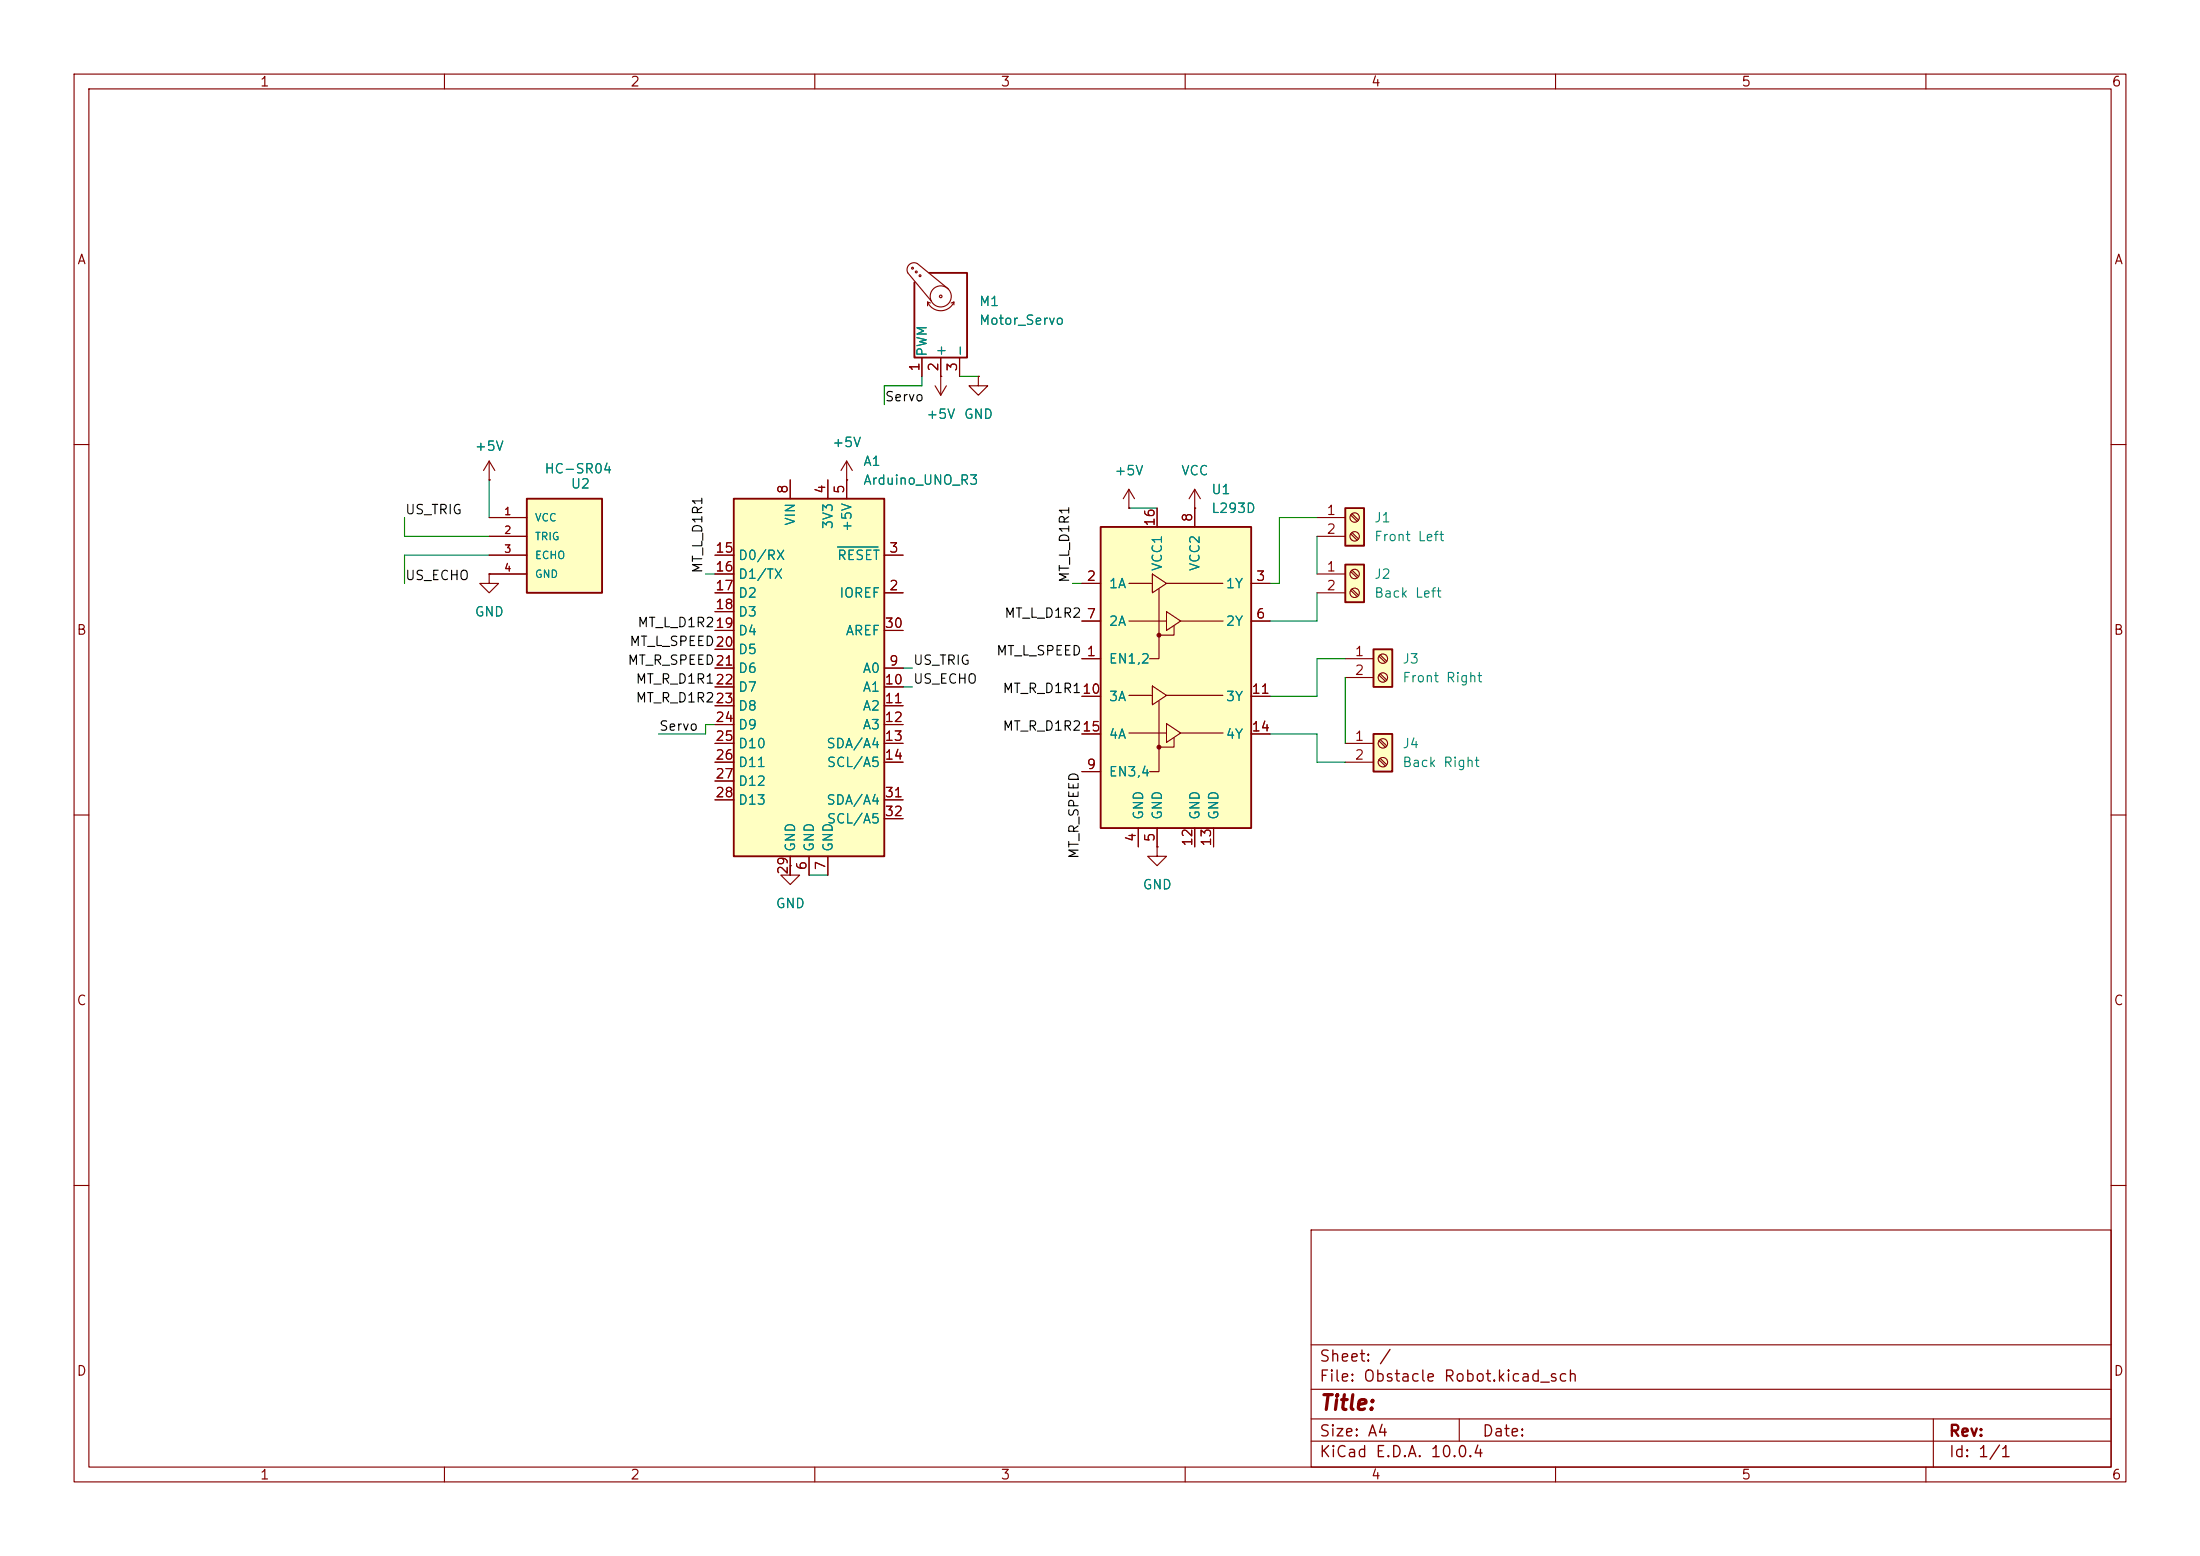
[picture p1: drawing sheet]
<svg xmlns="http://www.w3.org/2000/svg" width="297mm" height="210mm" viewBox="0 0 297 210" stroke-linecap="round" stroke-linejoin="round" font-family="sans-serif">
<g fill="none" stroke="#840000" stroke-width=".15">
<path d="M10 10h277v190h-277zM12 12h273v186h-273zM60 10v2M110 10v2M160 10v2M210 10v2M260 10v2M10 60h2M285 60h2M10 110h2M285 110h2M10 160h2"/>
<path d="M177 166h108v32h-108zM285 160h2M60 198v2M110 198v2M160 198v2M177 194.5h108M177 191.5h108M177 187.5h108M177 181.5h108M197 191.5v3M210 198v2M260 198v2"/>
<path d="M261 191.5v6.5"/>
</g>
<path d="M71.1 67.3h10.2v12.7h-10.2z" fill="#ffffc2"/>
<path d="M125.5 36.8h5.1v11.5h-7.2v-10.2M71.1 67.3h10.2v12.7h-10.2z" fill="none" stroke="#840000" stroke-width=".25"/>
<g fill="none" stroke="#840000" stroke-width=".15">
<path d="M128 39l-4.2-3.4a.94 .94 0 0 0-1.1 .1 .94 .94 0 0 0-.1 1.1l3.1 3.8M124.5 48.3v2.5M125.2 40.8a1.93 1.93 0 0 0 1.8 1.1 1.93 1.93 0 0 0 1.8-1.1M125.2 40.8v.5M125.2 40.8l.4 .1M126.2 52.1l.8 1.2M127 50.8h.1M127 48.3v5M127.8 52.1l-.8 1.2M128.8 40.8v.3M128.8 40.8l-.4 .1M129.5 48.3v2.5"/>
<path d="M132.1 50.8v1.3h1.2l-1.2 1.2-1.3-1.2h1.3M132.1 50.8h.1M66 69.9h5.1M66 72.4h5.1M66 74.9h5.1M66 77.5h5.1"/>
<circle cx="123.2" cy="36.2" r=".13"/>
<circle cx="123.7" cy="36.7" r=".13"/>
<circle cx="124.2" cy="37.2" r=".13"/>
<circle cx="127" cy="40" r=".18"/>
<circle cx="127" cy="40" r="1.42"/>
</g>
<path d="M185.4 87.6h2.6v5.1h-2.6z" fill="#ffffc2"/>
<path d="M185.4 87.6h2.6v5.1h-2.6z" fill="none" stroke="#840000" stroke-width=".25"/>
<g fill="none" stroke="#840000" stroke-width=".15">
<path d="M181.6 88.9h3.8M181.6 91.4h3.8M186.2 88.6l.8 .8M186.2 91.1l.8 .8M186.3 88.4l.9 .8M186.3 90.9l.9 .9"/>
<circle cx="186.7" cy="88.9" r=".63"/>
<circle cx="186.7" cy="91.4" r=".63"/>
</g>
<path d="M185.4 99.1h2.6v5h-2.6z" fill="#ffffc2"/>
<path d="M185.4 99.1h2.6v5h-2.6z" fill="none" stroke="#840000" stroke-width=".25"/>
<g fill="none" stroke="#840000" stroke-width=".15">
<path d="M186.2 100l.8 .8M186.3 99.8l.9 .9M181.6 100.3h3.8M181.6 102.9h3.8M186.2 102.5l.8 .9M186.3 102.4l.9 .8"/>
<circle cx="186.7" cy="100.3" r=".63"/>
<circle cx="186.7" cy="102.9" r=".63"/>
</g>
<path d="M99.1 67.3h20.3v48.3h-20.3z" fill="#ffffc2"/>
<path d="M99.1 67.3h20.3v48.3h-20.3z" fill="none" stroke="#840000" stroke-width=".25"/>
<g fill="none" stroke="#840000" stroke-width=".15">
<path d="M96.5 74.9h2.6M96.5 77.5h2.6M106.7 64.8v2.5M111.8 64.8v2.5M114.3 64.8h.1M114.3 62.2v5.1M114.3 62.2l-.8 1.3M114.3 62.2l.8 1.3M119.4 74.9h2.5M161.3 68.6h.1M161.3 66l-.8 1.3M161.3 66l.8 1.3"/>
<path d="M161.3 66v2.6M96.5 80h2.6M96.5 90.2h2.6M96.5 92.7h2.6M96.5 95.3h2.6M96.5 97.8h2.6M96.5 82.6h2.6M96.5 85.1h2.6M96.5 87.6h2.6M119.4 80h2.5M119.4 90.2h2.5M119.4 92.7h2.5"/>
<path d="M119.4 95.3h2.5M119.4 97.8h2.5M119.4 85.1h2.5M96.5 100.3h2.6M96.5 102.9h2.6M96.5 105.4h2.6M96.5 108h2.6M106.7 115.6v2.5h-1.3l1.3 1.3 1.2-1.3h-1.2v-1.3M106.7 116.8h.1M109.2 115.6v2.5M111.8 115.6v2.5M119.4 100.3h2.5"/>
<path d="M119.4 102.9h2.5M119.4 108h2.5M119.4 110.5h2.5"/>
</g>
<path d="M113.1 73.8h5.4" fill="none" stroke="#008484" stroke-width=".15"/>
<path d="M148.6 71.1h20.3v40.7h-20.3z" fill="#ffffc2"/>
<path d="M148.6 71.1h20.3v40.7h-20.3z" fill="none" stroke="#840000" stroke-width=".25"/>
<g fill="none" stroke="#840000" stroke-width=".15">
<path d="M146 78.7h2.6M152.4 68.6h.1M152.4 78.7h3.2M152.4 66l-.8 1.3M152.4 66l.8 1.3M152.4 66v2.6M155.6 77.5l1.9 1.2-1.9 1.3zM156.2 68.6v2.5M156.5 79.5v9.4h-1.3M157.5 78.7h7.6M161.3 68.6v2.5M168.9 78.7h2.5"/>
<path d="M146 83.8h2.6M146 88.9h2.6M146 94h2.6M146 99.1h2.6M152.4 83.8h5.1M152.4 93.9h3.2M152.4 98.9h5.1M155.6 92.6l1.9 1.3-1.9 1.2zM156.5 94.6v9.5h-1.3M157.5 82.6l1.9 1.2-1.9 1.3zM157.5 97.7l1.9 1.2-1.9 1.3zM157.5 93.9h7.6"/>
<path d="M158.5 84.5v1.2h-2M158.5 99.6v1.2h-2M159.4 83.8h5.7M159.4 98.9h5.7M168.9 83.8h2.5M168.9 94h2.5M168.9 99.1h2.5M146 104.1h2.6M153.7 111.8v2.5M156.2 114.3v1.3h1.3l-1.3 1.2-1.3-1.2h1.3M156.2 114.3h.1M156.2 111.8v2.5"/>
<path d="M161.3 111.8v2.5M163.8 111.8v2.5"/>
</g>
<g fill="#840000" stroke="#840000" stroke-width=".15">
<circle cx="156.5" cy="85.7" r=".25"/>
<circle cx="156.5" cy="100.8" r=".25"/>
</g>
<path d="M181.6 76.2h2.5v5.1h-2.5z" fill="#ffffc2"/>
<path d="M181.6 76.2h2.5v5.1h-2.5z" fill="none" stroke="#840000" stroke-width=".25"/>
<g fill="none" stroke="#840000" stroke-width=".15">
<path d="M177.8 77.5h3.8M182.3 77.1l.9 .9M182.3 79.7l.9 .8M182.5 77l.9 .8M182.5 79.5l.9 .8M177.8 80h3.8"/>
<circle cx="182.9" cy="77.5" r=".63"/>
<circle cx="182.9" cy="80" r=".63"/>
</g>
<path d="M181.6 68.6h2.5v5.1h-2.5z" fill="#ffffc2"/>
<path d="M181.6 68.6h2.5v5.1h-2.5z" fill="none" stroke="#840000" stroke-width=".25"/>
<g fill="none" stroke="#840000" stroke-width=".15">
<path d="M124.5 48.3v2.5M127 50.8h.1M127 48.3v2.5M129.5 48.3v2.5M132.1 50.8h.1M66 64.8h.1M66 77.5v1.2h1.3l-1.3 1.3-1.2-1.3h1.2M66 77.5h.1M66 69.9h5.1M66 72.4h5.1M66 62.2l-.7 1.3M66 62.2l.8 1.3"/>
<path d="M66 62.2v2.6M66 74.9h5.1M66 77.5h5.1M96.5 74.9h2.6M96.5 77.5h2.6M106.7 64.8v2.5M111.8 64.8v2.5M114.3 64.8h.1M114.3 64.8v2.5M119.4 74.9h2.5M146 78.7h2.6M152.4 68.6h.1"/>
<path d="M156.2 68.6v2.5M161.3 68.6h.1M161.3 68.6v2.5M168.9 78.7h2.5M177.8 69.9h3.8M177.8 72.4h3.8M182.3 69.5l.9 .9M182.3 72.1l.9 .8M182.5 69.3l.9 .9M182.5 71.9l.9 .8M96.5 80h2.6M96.5 90.2h2.6"/>
<path d="M96.5 92.7h2.6M96.5 95.3h2.6M96.5 97.8h2.6M96.5 82.6h2.6M96.5 85.1h2.6M96.5 87.6h2.6M119.4 80h2.5M119.4 90.2h2.5M119.4 92.7h2.5M119.4 95.3h2.5M119.4 97.8h2.5M119.4 85.1h2.5"/>
<path d="M146 88.9h2.6M146 83.8h2.6M146 94h2.6M146 99.1h2.6M168.9 83.8h2.5M168.9 94h2.5M168.9 99.1h2.5M96.5 100.3h2.6M96.5 102.9h2.6M96.5 105.4h2.6M96.5 108h2.6M106.7 116.8h.1"/>
<path d="M106.7 115.6v2.5M109.2 115.6v2.5M111.8 115.6v2.5M119.4 100.3h2.5M119.4 102.9h2.5M119.4 108h2.5M119.4 110.5h2.5M146 104.1h2.6M153.7 111.8v2.5M156.2 114.3h.1M156.2 111.8v2.5M161.3 111.8v2.5"/>
<path d="M163.8 111.8v2.5"/>
<circle cx="182.9" cy="69.8" r=".63"/>
<circle cx="182.9" cy="72.4" r=".63"/>
</g>
<g fill="none" stroke="#008400" stroke-width=".15">
<path d="M124.5 50.8v1.3h-5.1v2.5M129.5 50.8h2.6M54.6 69.9v2.5h11.4M66 74.9h-11.4v3.8M66 64.8v5.1M95.2 77.5h1.3M144.8 78.7h1.2M152.4 68.6h3.8M177.8 69.9h-5.1v8.8h-1.3M177.8 72.4v5.1M96.5 97.8h-1.3v1.3h-6.3M121.9 92.7h1.3"/>
<path d="M121.9 90.2h1.3M171.4 99.1h6.4v3.8h3.8M177.8 80v3.8h-6.4M181.6 88.9h-3.8v5.1h-6.4M181.6 91.4v8.9M109.2 118.1h2.6"/>
</g>
<path d="M113.1 73.8h5.4" fill="none" stroke="#008484" stroke-width=".15"/>
<text font-size="2" fill="#840000" x="178" y="190.8">Title:</text>
<g font-size="1.5" fill="#840000">
<text x="178" y="184.2">Sheet: /</text>
<text x="178" y="186.9">File: Obstacle Robot.kicad_sch</text>
<text x="178" y="197.1">KiCad E.D.A. 10.0.4</text>
<text x="178" y="194.3">Size: A4</text>
<text x="200" y="194.3">Date:</text>
<text x="263" y="194.3">Rev:</text>
<text x="263" y="197.1">Id: 1/1</text>
</g>
<g font-size="1.3" fill="#840000">
<text x="35" y="12">1</text>
<text x="85" y="12">2</text>
<text x="135" y="12">3</text>
<text x="185" y="12">4</text>
<text x="235" y="12">5</text>
<text x="285" y="12">6</text>
<text x="10.3" y="36">A</text>
<text x="285.3" y="36">A</text>
<text x="124.4" y="50.2" transform="rotate(-90 124.4 50.2)">1</text>
<text x="127" y="50.2" transform="rotate(-90 127 50.2)">2</text>
<text x="129.5" y="50.2" transform="rotate(-90 129.5 50.2)">3</text>
<text x="106.7" y="66.7" transform="rotate(-90 106.7 66.7)">8</text>
<text x="111.7" y="66.7" transform="rotate(-90 111.7 66.7)">4</text>
<text x="114.3" y="66.7" transform="rotate(-90 114.3 66.7)">5</text>
<text x="156.2" y="71.2" transform="rotate(-90 156.2 71.2)">16</text>
<text x="161.3" y="70.6" transform="rotate(-90 161.3 70.6)">8</text>
<text x="179" y="69.8">1</text>
<text x="96.5" y="74.9">15</text>
<text x="96.5" y="77.4">16</text>
<text x="119.9" y="74.9">3</text>
<text x="179" y="77.4">1</text>
<text x="179" y="72.4">2</text>
<text x="96.5" y="80">17</text>
<text x="96.5" y="82.5">18</text>
<text x="119.9" y="80">2</text>
<text x="146.6" y="78.7">2</text>
<text x="146.6" y="83.8">7</text>
<text x="169.5" y="78.7">3</text>
<text x="169.5" y="83.8">6</text>
<text x="179" y="80">2</text>
<text x="10.3" y="86">B</text>
<text x="96.5" y="85.1">19</text>
<text x="96.5" y="87.6">20</text>
<text x="119.3" y="85.1">30</text>
<text x="146.6" y="88.9">1</text>
<text x="182.8" y="88.9">1</text>
<text x="285.3" y="86">B</text>
<text x="96.5" y="90.1">21</text>
<text x="96.5" y="92.7">22</text>
<text x="96.5" y="95.2">23</text>
<text x="119.3" y="92.7">10</text>
<text x="119.3" y="95.2">11</text>
<text x="119.9" y="90.1">9</text>
<text x="146" y="94">10</text>
<text x="168.9" y="94">11</text>
<text x="182.8" y="91.4">2</text>
<text x="96.5" y="97.8">24</text>
<text x="96.5" y="100.3">25</text>
<text x="119.3" y="97.8">12</text>
<text x="119.3" y="100.3">13</text>
<text x="146" y="99">15</text>
<text x="168.9" y="99">14</text>
<text x="182.8" y="100.3">1</text>
<text x="96.5" y="102.8">26</text>
<text x="96.5" y="105.4">27</text>
<text x="96.5" y="107.9">28</text>
<text x="119.3" y="102.8">14</text>
<text x="119.3" y="107.9">31</text>
<text x="146.6" y="104.1">9</text>
<text x="182.8" y="102.8">2</text>
<text x="119.3" y="110.5">32</text>
<text x="153.6" y="113.7" transform="rotate(-90 153.6 113.7)">4</text>
<text x="156.2" y="113.7" transform="rotate(-90 156.2 113.7)">5</text>
<text x="106.7" y="118.2" transform="rotate(-90 106.7 118.2)">29</text>
<text x="109.2" y="117.5" transform="rotate(-90 109.2 117.5)">6</text>
<text x="111.7" y="117.5" transform="rotate(-90 111.7 117.5)">7</text>
<text x="161.3" y="114.3" transform="rotate(-90 161.3 114.3)">12</text>
<text x="163.8" y="114.3" transform="rotate(-90 163.8 114.3)">13</text>
<text x="10.3" y="136">C</text>
<text x="285.3" y="136">C</text>
<text x="10.3" y="186">D</text>
<text x="285.3" y="186">D</text>
<text x="35" y="200">1</text>
<text x="85" y="200">2</text>
<text x="135" y="200">3</text>
<text x="185" y="200">4</text>
<text x="235" y="200">5</text>
<text x="285" y="200">6</text>
</g>
<g font-size="1.3" fill="#008484">
<text x="132.1" y="41.6">M1</text>
<text x="132.1" y="44.2">Motor_Servo</text>
<text x="125.4" y="48.2" transform="rotate(-90 125.4 48.2)">PWM</text>
<text x="128" y="48.2" transform="rotate(-90 128 48.2)">+</text>
<text x="130.5" y="48.2" transform="rotate(-90 130.5 48.2)">-</text>
<text x="125" y="56.9">+5V</text>
<text x="130" y="56.9">GND</text>
<text x="64" y="61.2">+5V</text>
<text x="73.4" y="64.2">HC-SR04</text>
<text x="112.3" y="60.7">+5V</text>
<text x="116.5" y="63.2">A1</text>
<text x="116.5" y="65.7">Arduino_UNO_R3</text>
<text x="150.4" y="64.5">+5V</text>
<text x="159.4" y="64.5">VCC</text>
<text x="77" y="66.2">U2</text>
<text x="107.7" y="71" transform="rotate(-90 107.7 71)">VIN</text>
<text x="112.7" y="71.5" transform="rotate(-90 112.7 71.5)">3V3</text>
<text x="115.3" y="71.9" transform="rotate(-90 115.3 71.9)">+5V</text>
<text x="163.4" y="67">U1</text>
<text x="163.4" y="69.6">L293D</text>
<text x="185.4" y="70.8">J1</text>
<text x="99.6" y="75.9">D0/RX</text>
<text x="112.9" y="75.9">RESET</text>
<text x="157.2" y="77.2" transform="rotate(-90 157.2 77.2)">VCC1</text>
<text x="162.3" y="77.2" transform="rotate(-90 162.3 77.2)">VCC2</text>
<text x="185.4" y="73.4">Front Left</text>
<text x="64" y="83.5">GND</text>
<text x="99.6" y="78.4">D1/TX</text>
<text x="99.6" y="81">D2</text>
<text x="99.6" y="83.5">D3</text>
<text x="113.2" y="81">IOREF</text>
<text x="149.6" y="79.7">1A</text>
<text x="165.4" y="79.7">1Y</text>
<text x="185.4" y="78.4">J2</text>
<text x="185.4" y="81">Back Left</text>
<text x="99.6" y="86.1">D4</text>
<text x="99.6" y="88.6">D5</text>
<text x="114.1" y="86.1">AREF</text>
<text x="149.6" y="89.9">EN1,2</text>
<text x="149.6" y="84.8">2A</text>
<text x="165.4" y="84.8">2Y</text>
<text x="189.2" y="89.9">J3</text>
<text x="99.6" y="91.1">D6</text>
<text x="99.6" y="93.7">D7</text>
<text x="116.4" y="91.1">A0</text>
<text x="116.4" y="93.7">A1</text>
<text x="149.6" y="95">3A</text>
<text x="165.4" y="95">3Y</text>
<text x="189.2" y="92.4">Front Right</text>
<text x="99.6" y="96.2">D8</text>
<text x="99.6" y="98.8">D9</text>
<text x="99.6" y="101.3">D10</text>
<text x="111.5" y="101.3">SDA/A4</text>
<text x="116.4" y="96.2">A2</text>
<text x="116.4" y="98.8">A3</text>
<text x="149.6" y="100">4A</text>
<text x="165.4" y="100">4Y</text>
<text x="189.2" y="101.3">J4</text>
<text x="99.6" y="103.8">D11</text>
<text x="99.6" y="106.4">D12</text>
<text x="111.5" y="103.8">SCL/A5</text>
<text x="149.6" y="105.1">EN3,4</text>
<text x="189.2" y="103.8">Back Right</text>
<text x="99.6" y="108.9">D13</text>
<text x="111.5" y="108.9">SDA/A4</text>
<text x="111.5" y="111.5">SCL/A5</text>
<text x="154.6" y="110.7" transform="rotate(-90 154.6 110.7)">GND</text>
<text x="157.2" y="110.7" transform="rotate(-90 157.2 110.7)">GND</text>
<text x="162.3" y="110.7" transform="rotate(-90 162.3 110.7)">GND</text>
<text x="164.8" y="110.7" transform="rotate(-90 164.8 110.7)">GND</text>
<text x="107.7" y="115.1" transform="rotate(-90 107.7 115.1)">GND</text>
<text x="110.2" y="115.1" transform="rotate(-90 110.2 115.1)">GND</text>
<text x="112.7" y="115.1" transform="rotate(-90 112.7 115.1)">GND</text>
<text x="104.6" y="122.9">GND</text>
<text x="154.2" y="120.4">GND</text>
</g>
<g font-size="1.3">
<text x="119.4" y="54.5">Servo</text>
<text x="54.6" y="69.7">US_TRIG</text>
<text x="95.1" y="77.5" transform="rotate(-90 95.1 77.5)">MT_L_D1R1</text>
<text x="54.6" y="78.6">US_ECHO</text>
<text x="135.5" y="83.7">MT_L_D1R2</text>
<text x="144.7" y="78.7" transform="rotate(-90 144.7 78.7)">MT_L_D1R1</text>
<text x="84.9" y="87.5">MT_L_SPEED20</text>
<text x="86" y="85">MT_L_D1R219</text>
<text x="134.4" y="88.8">MT_L_SPEED 1</text>
<text x="84.6" y="90">MT_R_SPEED21</text>
<text x="85.7" y="95.1">MT_R_D1R223</text>
<text x="85.7" y="92.6">MT_R_D1R122</text>
<text x="123.2" y="92.6">US_ECHO</text>
<text x="123.2" y="90">US_TRIG</text>
<text x="135.3" y="93.9">MT_R_D1R110</text>
<text x="88.9" y="98.9">Servo</text>
<text x="135.3" y="98.9">MT_R_D1R215</text>
<text x="145.9" y="116" transform="rotate(-90 145.9 116)">MT_R_SPEED</text>
</g>
<g font-size="1" fill="#840000">
<text x="68" y="69.8">1</text>
<text x="68" y="72.3">2</text>
<text x="68" y="74.9">3</text>
<text x="68" y="77.4">4</text>
</g>
<g font-size="1" fill="#008484">
<text x="72.1" y="70.6">VCC</text>
<text x="72.1" y="73.2">TRIG</text>
<text x="72.1" y="75.7">ECHO</text>
<text x="72.1" y="78.2">GND</text>
</g>
</svg>
